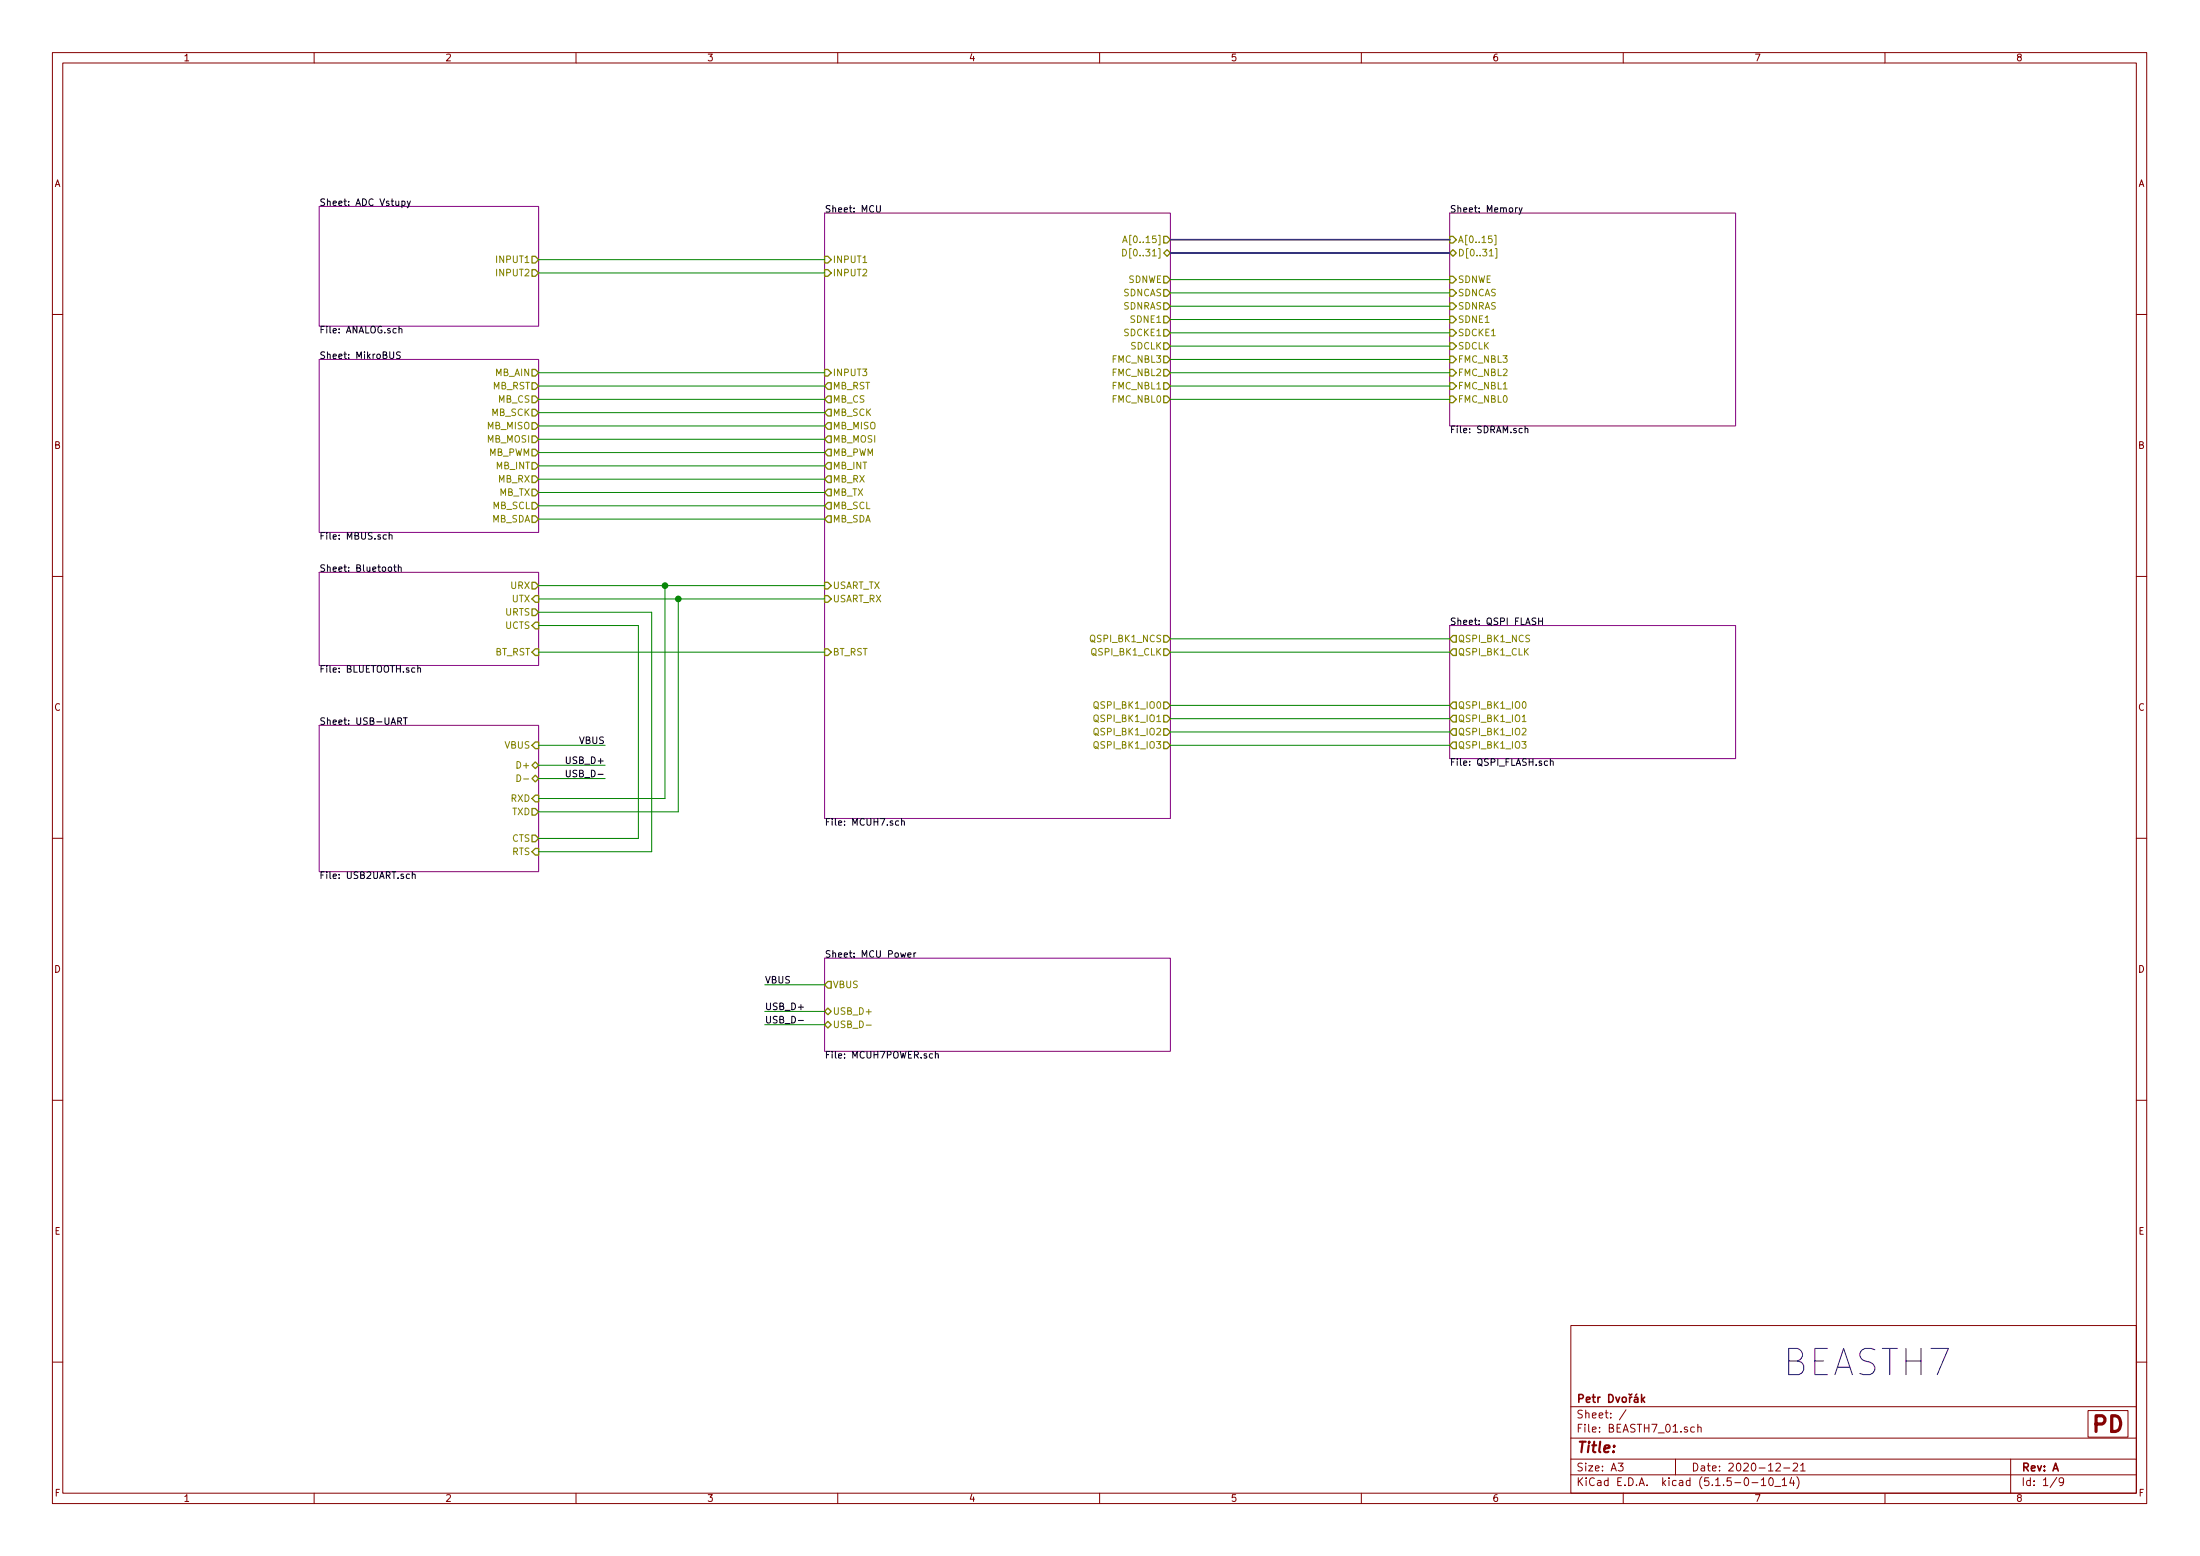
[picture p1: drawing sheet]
<svg xmlns="http://www.w3.org/2000/svg" width="420mm" height="297mm" viewBox="0 0 420 297" stroke-linecap="round" stroke-linejoin="round" font-family="sans-serif">
<g fill="none" stroke="#840000" stroke-width=".19">
<path d="M10 10h400v277h-400zM12 12h396v273.1h-396zM60 10v2M110 10v2M160 10v2M210 10v2M260 10v2M310 10v2M360 10v2M10 60h2M408 60h2M10 110h2"/>
<path d="M408 110h2M10 160h2M408 160h2M10 210h2M408 210h2M300 253h108v32.1h-108zM10 260h2M300 278.5h108M300 274.5h108M300 268.5h108M309 279.3h1l-.5 .6 .4 .1v.7l-.2 .1-.7-.1M310.5 269.1l-1.2 2"/>
<path d="M320 278.5v3M323.6 272.5l-.4-.1-.3 .3 .1 .6 .2 .1 .4-.1M324.3 272.5a.37 .37 0 0 1 .6 .1v.8M324.3 271.9v1.5M339.2 279.5l.6-.2 .2 .4-.9 1.1h.9M342.5 279.5l.5-.2 .3 .2v.2l-.9 1.1h.9M343.9 279.7l.4-.4v1.5M384 278.5v6.6M398.8 269.3h7.6v5.1h-7.6zM408 260h2M60 285.1v1.9M110 285.1v1.9"/>
<path d="M160 285.1v1.9M210 285.1v1.9M260 285.1v1.9M300 281.5h108M310 285.1v1.9M334.6 283h1.1M336.4 282.5l.4-.4v1.5M336.4 283.6h.8M337.9 282.3l.3-.2a.81 .81 0 0 1 .5 .6 .81 .81 0 0 1-.2 .8l-.2 .1a.79 .79 0 0 1-.4-1.3zM338.9 283.8h1.2M340.4 282.5l.4-.4v1.5M340.4 283.6h.8"/>
<path d="M340.7 280.2h1.1M342.2 282l-.4 1.1h.9M342.5 282.6v1M343.2 281.9a1.71 1.71 0 0 1 0 2.3M343.9 280.8h.9M360 285.1v1.9M392.8 282l-1.3 2M394.1 282.7l-.3 .3h-.4l-.2-.3 .2-.5 .4-.1 .2 .2a1.19 1.19 0 0 1-.2 1.2l-.4 .1"/>
</g>
<path d="M312.2 266.8h.5l.1 .9M312.8 267.1h-.5l-.2 .2 .2 .4 .5-.1M313.5 266.2v1.5M313.7 267.1l.4 .6M314.1 266.7l-.6 .6" fill="none" stroke="#840000" stroke-width=".3"/>
<path d="M61 39.4h41.9v22.9h-41.9zM157.5 40.7h66v115.5h-66zM276.9 40.7h54.6v40.6h-54.6zM61 68.6h41.9v33h-41.9zM61 109.3h41.9v17.7h-41.9zM276.9 119.4h54.6v25.4h-54.6zM61 138.5h41.9v27.9h-41.9zM157.5 182.9h66v17.8h-66z" fill="none" stroke="#840084" stroke-width=".19"/>
<g fill="none" stroke="#000" stroke-width=".19">
<path d="M76.8 38.4h.3l.2 .2-.1 .6h-.4M77.8 38.4l.3 .8M78.4 38.4l-.4 1.1-.2 .2M167.4 39.2v1.1l.2 .2h.3l.2-.2v-1.1M289.8 39.7l-.4 .2M290.1 39.7l.3 .8M290.7 39.7l-.4 1.1-.2 .1M74.4 67.2v1l.3 .2h.4l.1-.2v-1M76.2 62.9l.2-.2 .3 .1 .1 .8M76.2 62.3v1.3M76.5 67.2h-.5l-.2 .1v.4l.5 .2 .2 .3-.3 .2h-.5M291.3 81.9l.1-.1h.3l.1 .8"/>
<path d="M291.3 81.3v1.3M73.8 102.1h-.4l-.2 .2 .1 .6h.5M74.3 108.3l.3-.1 .2 .2-.1 .6-.3 .1-.3-.2zM74.3 102.2l.2-.1h.3l.1 .8M74.3 101.7v1.2M75.2 108.2h.5M75.4 107.8v1.1l.3 .2M76.1 108.4l.5-.1v.8M76.1 107.8v1.3M293.9 118v1.2M293.9 118.6h.7M294.6 118v1.2"/>
<path d="M76 137.7l.6-.1v-.5l-.6-.1v1.3M76.3 137.7l.4 .6M77 137h.8M77.4 137v1.3M79.8 127.6l.2-.1h.3v.8M79.8 127.1v1.2M108.2 147v1.1l.2 .2 .4-.1 .1-.1v-1.1M171.6 156.8l-.3-.1-.3 .2 .1 .6h.5M172.2 156.8l.2-.1 .3 .1v.7M172.2 156.3v1.2M295.6 145.3h-.4l-.3 .2 .2 .6h.5M296.1 145.4l.2-.1h.3v.8"/>
<path d="M296.1 144.8v1.3M78.2 166.9h-.4l-.2 .2 .1 .6h.5M78.7 167l.2-.1h.3l.1 .8M78.7 166.4v1.3M152.5 194.8h.9M173.4 182.3l.6-.1-.1-.2-.3-.1-.2 .2 .1 .6h.4M174.5 181.9v.8M174.9 181.9l-.4 .2M178.1 201.2h-.4l-.2 .2 .1 .5h.5M178.6 201.3l.5-.1 .1 .8M178.6 200.7v1.3"/>
</g>
<g fill="none" stroke="#848400" stroke-width=".19">
<path d="M214.4 47.6a.64 .64 0 0 1 .7 .6 .64 .64 0 0 1-.7 .7zM214.4 46.3l.4-1.3 .5 1.3M214.5 46h.6M284.4 48.9h.8M285.4 44.9h.3v1.8h-.3M285.6 47.5h.3v1.8h-.3M290.7 136.8l.4-.3v1.3M290.7 139.2l.5-.2 .2 .4-.7 .9h.7M290.7 137.8h.7M290.9 134.1l.1-.2a.69 .69 0 0 1 .5 .7 .69 .69 0 0 1-.5 .6l-.3-.5zM98.7 147.9a.64 .64 0 0 1 .7 .7 .64 .64 0 0 1-.7 .6zM100 148.7h1"/>
<path d="M290.7 141.6h.7l-.4 .4 .4 .2-.1 .6h-.4l-.2-.1M165.4 195.7h1"/>
</g>
<g fill="none" stroke="#848400" stroke-width=".25">
<path d="M101.6 48.9h.6l.7 .7-.7 .6h-.6zM101.6 51.5h.6l.7 .6-.7 .6h-.6zM157.5 48.9h.6l.6 .7-.6 .6h-.6zM157.5 51.5h.6l.6 .6-.6 .6h-.6zM222.2 48.3l.7-.6 .6 .6-.6 .6zM222.2 45.1h.7l.6 .7-.6 .6h-.7zM222.2 57.8h.7l.6 .7-.6 .6h-.7zM222.2 55.3h.7l.6 .6-.6 .7h-.7zM222.2 52.7h.7l.6 .7-.6 .6h-.7zM276.9 45.1h.6l.6 .7-.6 .6h-.6zM276.9 48.3l.6-.6 .6 .6-.6 .6zM276.9 52.7h.6l.6 .7-.6 .6h-.6z"/>
<path d="M276.9 55.3h.6l.6 .6-.6 .7h-.6zM276.9 57.8h.6l.6 .7-.6 .6h-.6zM101.6 70.5h.6l.7 .7-.7 .6h-.6zM101.6 73.1h.6l.7 .6-.7 .6h-.6zM101.6 75.6h.6l.7 .6-.7 .7h-.6zM101.6 78.1h.6l.7 .7-.7 .6h-.6zM157.5 70.5h.6l.6 .7-.6 .6h-.6zM157.5 73.7l.6-.6h.6v1.2h-.6zM157.5 76.2l.6-.6h.6v1.3h-.6zM157.5 78.8l.6-.7h.6v1.3h-.6zM222.2 75.6h.7l.6 .6-.6 .7h-.7zM222.2 73.1h.7l.6 .6-.6 .6h-.7z"/>
<path d="M222.2 65.4h.7l.6 .7-.6 .6h-.7zM222.2 60.4h.7l.6 .6-.6 .6h-.7zM222.2 62.9h.7l.6 .6-.6 .7h-.7zM222.2 70.5h.7l.6 .7-.6 .6h-.7zM222.2 68h.7l.6 .6-.6 .7h-.7zM276.9 60.4h.6l.6 .6-.6 .6h-.6zM276.9 62.9h.6l.6 .6-.6 .7h-.6zM276.9 65.4h.6l.6 .7-.6 .6h-.6zM276.9 68h.6l.6 .6-.6 .7h-.6zM276.9 70.5h.6l.6 .7-.6 .6h-.6zM276.9 73.1h.6l.6 .6-.6 .6h-.6zM276.9 75.6h.6l.6 .6-.6 .7h-.6z"/>
<path d="M101.6 80.7h.6l.7 .6-.7 .7h-.6zM101.6 83.2h.6l.7 .7-.7 .6h-.6zM101.6 85.8h.6l.7 .6-.7 .6h-.6zM101.6 88.3h.6l.7 .6-.7 .7h-.6zM101.6 90.8h.6l.7 .7-.7 .6h-.6zM101.6 93.4h.6l.7 .6-.7 .7h-.6zM101.6 95.9h.6l.7 .7-.7 .6h-.6zM101.6 98.5h.6l.7 .6-.7 .6h-.6zM157.5 81.3l.6-.6h.6v1.3h-.6zM157.5 86.4l.6-.6h.6v1.2h-.6zM157.5 88.9l.6-.6h.6v1.3h-.6zM157.5 91.5l.6-.7h.6v1.3h-.6z"/>
<path d="M157.5 94l.6-.6h.6v1.3h-.6zM157.5 96.6l.6-.7h.6v1.3h-.6zM157.5 99.1l.6-.6h.6v1.2h-.6zM158.1 83.2h.6v1.3h-.6l-.6-.6zM101.6 111.2h.6l.7 .6-.7 .6h-.6zM101.6 116.2h.6l.7 .7-.7 .6h-.6zM102.2 113.7h.7v1.3h-.7l-.6-.7zM102.2 118.8h.7v1.3h-.7l-.6-.7zM157.5 111.2h.6l.6 .6-.6 .6h-.6zM157.5 113.7h.6l.6 .6-.6 .7h-.6zM102.2 123.9h.7v1.2h-.7l-.6-.6zM157.5 123.9h.6l.6 .6-.6 .6h-.6z"/>
<path d="M222.2 121.3h.7l.6 .7-.6 .6h-.7zM222.2 136.6h.7l.6 .6-.6 .6h-.7zM222.2 139.1h.7l.6 .6-.6 .7h-.7zM222.2 134h.7l.6 .7-.6 .6h-.7zM222.2 123.9h.7l.6 .6-.6 .6h-.7zM277.5 121.3h.6v1.3h-.6l-.6-.6zM277.5 136.6h.6v1.2h-.6l-.6-.6zM277.5 139.1h.6v1.3h-.6l-.6-.7zM277.5 134h.6v1.3h-.6l-.6-.6zM277.5 123.9h.6v1.2h-.6l-.6-.6zM101.6 146.1l.6-.6 .7 .6-.7 .6zM101.6 148.6l.6-.6 .7 .6-.7 .7z"/>
<path d="M101.6 152.4l.6-.6h.7v1.3h-.7zM101.6 154.3h.6l.7 .7-.7 .6h-.6zM101.6 159.4h.6l.7 .7-.7 .6h-.6zM102.2 141.6h.7v1.3h-.7l-.6-.6zM222.2 141.6h.7l.6 .7-.6 .6h-.7zM277.5 141.6h.6v1.3h-.6l-.6-.6zM101.6 162.6l.6-.6h.7v1.2h-.7zM157.5 193.1l.6-.7 .6 .7-.6 .6zM157.5 195.6l.6-.6 .6 .6-.6 .7zM158.1 187.4h.6v1.2h-.6l-.6-.6z"/>
</g>
<path d="M223.5 45.8h53.4M223.5 48.3h53.4" fill="none" stroke="#000084" stroke-width=".3"/>
<g fill="none" stroke="#008400" stroke-width=".19">
<path d="M102.9 49.6h54.6M102.9 52.1h54.6M223.5 55.9h53.4M223.5 53.4h53.4M223.5 58.5h53.4M102.9 71.2h54.6M102.9 73.7h54.6M102.9 76.2h54.6M102.9 78.8h54.6M223.5 66.1h53.4M223.5 68.6h53.4M223.5 71.2h53.4"/>
<path d="M223.5 73.7h53.4M223.5 76.2h53.4M223.5 63.5h53.4M223.5 61h53.4M102.9 99.1h54.6M102.9 96.6h54.6M102.9 94h54.6M102.9 91.5h54.6M102.9 88.9h54.6M102.9 86.4h54.6M102.9 81.3h54.6M102.9 83.9h54.6"/>
<path d="M102.9 114.3h54.6M102.9 111.8h54.6M102.9 116.9h21.6v45.7h-21.6M102.9 119.4h19v40.7h-19M127 111.8v40.6h-24.1M129.5 114.3v40.7h-26.6M102.9 124.5h54.6M223.5 124.5h53.4M223.5 122h53.4M223.5 134.7h53.4M223.5 137.2h53.4M223.5 139.7h53.4"/>
<path d="M102.9 146.1h12.7M102.9 148.6h12.7M102.9 142.3h12.7M223.5 142.3h53.4M146 188h11.5M146 193.1h11.5M146 195.6h11.5"/>
</g>
<g fill="#008400" stroke="#008400" stroke-width=".25">
<circle cx="129.5" cy="114.3" r=".51"/>
<circle cx="127" cy="111.8" r=".51"/>
</g>
<text font-size="7" fill="#0000c2" x="340.4" y="262.7">BEASTH7</text>
<text font-size="4.2" fill="#840000" x="399.7" y="273.4">PD</text>
<text font-size="2.8" fill="#840000" x="301" y="277.3">Title:</text>
<g font-size="2.1" fill="#840000">
<text x="301" y="267.8">Petr Dvoák</text>
<text x="301" y="273.5">File: BEASTH7_01.sch</text>
<text x="301" y="270.8">Sheet: /</text>
<text x="301" y="280.9">Size: A3</text>
<text x="323" y="280.9">Date: 2020-12-21</text>
<text x="386" y="280.9">Rev: A</text>
<text x="301" y="283.7">KiCad E.D.A. kicad (5.1.5-0-10_14)</text>
<text x="386" y="283.7">Id: 1/9</text>
</g>
<g font-size="1.8" fill="#840000">
<text x="35" y="11.7">1</text>
<text x="85" y="11.7">2</text>
<text x="135" y="11.7">3</text>
<text x="185" y="11.7">4</text>
<text x="235" y="11.7">5</text>
<text x="285" y="11.7">6</text>
<text x="335" y="11.7">7</text>
<text x="385" y="11.7">8</text>
<text x="10.4" y="35.7">A</text>
<text x="408.4" y="35.7">A</text>
<text x="10.4" y="85.7">B</text>
<text x="408.4" y="85.7">B</text>
<text x="10.4" y="135.7">C</text>
<text x="408.4" y="135.7">C</text>
<text x="10.4" y="185.7">D</text>
<text x="408.4" y="185.7">D</text>
<text x="10.4" y="235.7">E</text>
<text x="408.4" y="235.7">E</text>
<text x="10.5" y="285.7">F</text>
<text x="35" y="286.7">1</text>
<text x="85" y="286.7">2</text>
<text x="135" y="286.7">3</text>
<text x="185" y="286.7">4</text>
<text x="235" y="286.7">5</text>
<text x="285" y="286.7">6</text>
<text x="335" y="286.7">7</text>
<text x="385" y="286.7">8</text>
<text x="408.5" y="285.7">F</text>
</g>
<g font-size="1.8">
<text x="61" y="39.3">Sheet: ADC Vstupy</text>
<text x="157.5" y="40.6">Sheet: MCU</text>
<text x="276.9" y="40.6">Sheet: Memory</text>
<text x="61" y="63.6">File: ANALOG.sch</text>
<text x="61" y="68.5">Sheet: MikroBUS</text>
<text x="276.9" y="82.7">File: SDRAM.sch</text>
<text x="61" y="103">File: MBUS.sch</text>
<text x="61" y="109.2">Sheet: Bluetooth</text>
<text x="276.9" y="119.3">Sheet: QSPI FLASH</text>
<text x="61" y="128.4">File: BLUETOOTH.sch</text>
<text x="61" y="138.4">Sheet: USB-UART</text>
<text x="110.7" y="142">VBUS</text>
<text x="108.5" y="145.8">USB_D+</text>
<text x="109" y="148.4">USB_D-</text>
<text x="276.9" y="146.2">File: QSPI_FLASH.sch</text>
<text x="157.5" y="157.6">File: MCUH7.sch</text>
<text x="61" y="167.8">File: USB2UART.sch</text>
<text x="157.5" y="182.8">Sheet: MCU Power</text>
<text x="146" y="187.7">VBUS</text>
<text x="146" y="195.4">USB_D-</text>
<text x="146" y="192.8">USB_D+</text>
<text x="157.5" y="202.1">File: MCUH7POWER.sch</text>
</g>
<g font-size="1.8" fill="#848400">
<text x="215.6" y="46.4">A[0..15]</text>
<text x="278.4" y="46.4">A[0..15]</text>
<text x="95" y="50.2">INPUT1</text>
<text x="95" y="52.7">INPUT2</text>
<text x="159" y="50.2">INPUT1</text>
<text x="159" y="52.7">INPUT2</text>
<text x="215.6" y="48.9">D[0..31]</text>
<text x="278.4" y="48.9">D[0..31]</text>
<text x="214.5" y="59.1">SDNRAS</text>
<text x="214.5" y="56.6">SDNCAS</text>
<text x="215.4" y="54">SDNWE</text>
<text x="278.4" y="54">SDNWE</text>
<text x="278.4" y="56.6">SDNCAS</text>
<text x="278.4" y="59.1">SDNRAS</text>
<text x="214.8" y="64.2">SDCKE1</text>
<text x="216.1" y="61.6">SDNE1</text>
<text x="278.4" y="61.6">SDNE1</text>
<text x="278.4" y="64.2">SDCKE1</text>
<text x="94.6" y="71.8">MB_AIN</text>
<text x="159" y="71.8">INPUT3</text>
<text x="212.6" y="71.8">FMC_NBL2</text>
<text x="212.6" y="69.3">FMC_NBL3</text>
<text x="215.9" y="66.7">SDCLK</text>
<text x="278.4" y="66.7">SDCLK</text>
<text x="278.4" y="69.3">FMC_NBL3</text>
<text x="278.4" y="71.8">FMC_NBL2</text>
<text x="94.1" y="74.3">MB_RST</text>
<text x="95.1" y="76.9">MB_CS</text>
<text x="159" y="74.3">MB_RST</text>
<text x="159" y="76.9">MB_CS</text>
<text x="212.6" y="76.9">FMC_NBL0</text>
<text x="212.6" y="74.3">FMC_NBL1</text>
<text x="278.4" y="74.3">FMC_NBL1</text>
<text x="278.4" y="76.9">FMC_NBL0</text>
<text x="93.1" y="82">MB_MISO</text>
<text x="93.9" y="79.4">MB_SCK</text>
<text x="159" y="79.4">MB_SCK</text>
<text x="159" y="82">MB_MISO</text>
<text x="93.1" y="84.5">MB_MOSI</text>
<text x="93.3" y="87">MB_PWM</text>
<text x="94.8" y="89.6">MB_INT</text>
<text x="159" y="84.5">MB_MOSI</text>
<text x="159" y="87">MB_PWM</text>
<text x="159" y="89.6">MB_INT</text>
<text x="95.1" y="92.1">MB_RX</text>
<text x="95.4" y="94.7">MB_TX</text>
<text x="159" y="92.1">MB_RX</text>
<text x="159" y="94.7">MB_TX</text>
<text x="93.9" y="99.7">MB_SDA</text>
<text x="94.1" y="97.2">MB_SCL</text>
<text x="159" y="97.2">MB_SCL</text>
<text x="159" y="99.7">MB_SDA</text>
<text x="97.6" y="112.4">URX</text>
<text x="159" y="112.4">USART_TX</text>
<text x="96.5" y="117.5">URTS</text>
<text x="97.8" y="115">UTX</text>
<text x="159" y="115">USART_RX</text>
<text x="94.5" y="125.1">BT_RST</text>
<text x="96.5" y="120.1">UCTS</text>
<text x="159" y="125.1">BT_RST</text>
<text x="208.5" y="122.6">QSPI_BK1_NCS</text>
<text x="208.6" y="125.1">QSPI_BK1_CLK</text>
<text x="278.4" y="122.6">QSPI_BK1_NCS</text>
<text x="278.4" y="125.1">QSPI_BK1_CLK</text>
<text x="209.4" y="137.8">QSPI_BK1_IO1</text>
<text x="209.4" y="135.3">QSPI_BK1_IO0</text>
<text x="278.4" y="137.8">QSPI_BK1_IO1</text>
<text x="278.4" y="135.3">QSPI_BK1_IO0</text>
<text x="96.4" y="142.9">VBUS</text>
<text x="209.4" y="142.9">QSPI_BK1_IO3</text>
<text x="209.4" y="140.4">QSPI_BK1_IO2</text>
<text x="278.4" y="142.9">QSPI_BK1_IO3</text>
<text x="278.4" y="140.4">QSPI_BK1_IO2</text>
<text x="99" y="146.7">D+</text>
<text x="97.6" y="153.1">RXD</text>
<text x="97.8" y="155.6">TXD</text>
<text x="97.8" y="160.7">CTS</text>
<text x="97.8" y="163.2">RTS</text>
<text x="159" y="188.6">VBUS</text>
<text x="159" y="193.7">USB_D+</text>
<text x="159" y="196.3">USB_D-</text>
</g>
</svg>
